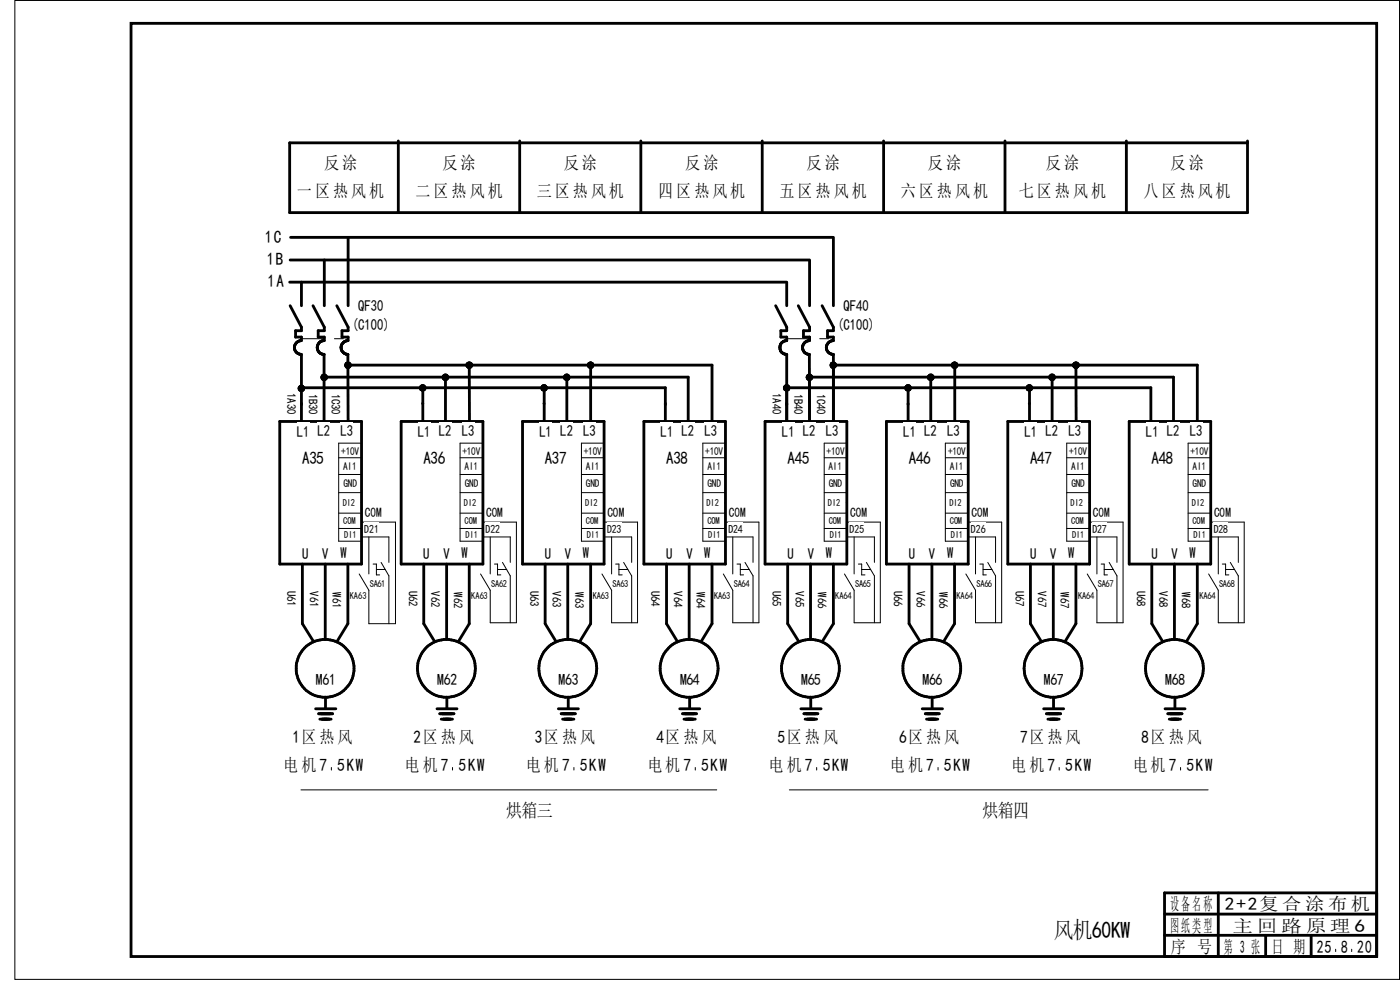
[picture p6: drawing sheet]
<svg xmlns="http://www.w3.org/2000/svg" width="297mm" height="210mm" viewBox="0 0 297 210" stroke-linecap="round" stroke-linejoin="round" font-family="sans-serif">
<g fill="none" stroke="#000" stroke-width=".6">
<path d="M84.5 29.9v15.2M110.2 29.9v15.2M136 29.9v15.2M161.7 29.9v15.2M187.4 29.9v15.2M213.2 29.9v15.2M239 29.9v15.2M264.6 29.9v15.2h-203.2v-14.8h203.2M61.4 59.8h105.4M61.5 55.1h110.1M61.7 50.4h114.9M63.9 59.8v5"/>
<path d="M68.8 55.1v9.7M73.9 50.4v14.4M166.9 59.8v5M171.7 55.1v9.7M176.8 50.4v14.4M61.5 64.8l2.4 4.6v.7h-1.2v1.4h1.2v.7M62.9 74.8l1 .4zM63.9 72.2a1.46 1.46 0 0 0-1.3 1 1.46 1.46 0 0 0 .3 1.6M63.9 75.1v14.3M66.4 64.8l2.4 4.6v.7h-1.3v1.4h1.3v.7M67.7 74.8l1 .4-.4-.1zM68.7 72.2a1.49 1.49 0 0 0-1.3 1 1.49 1.49 0 0 0 .3 1.6"/>
<path d="M68.7 75.1v14.3M68.8 80h77.2v9.4M71.5 64.8l2.4 4.6v.7h-1.4v1.4h1.4l-.1 .7a1.46 1.46 0 0 0-1.3 1 1.46 1.46 0 0 0 .3 1.6M72.8 74.8l1 .4zM73.8 75.1l.1 14.5M73.9 77.4h77.2v12.2M94.5 80v9.4M99.5 77.4l.1 12.2M120.3 80v9.4M125.3 77.4v12.2M164.5 64.8l2.4 4.6v.7h-1.2v1.4h1.2v.7a1.46 1.46 0 0 0-1.4 .9 1.46 1.46 0 0 0 .3 1.7M165.8 74.8l1 .4"/>
<path d="M165.8 74.8l.7 .3 .4 .1M166.9 75.1v14.3M169.3 64.8l2.4 4.6v.7h-1.3v1.4h1.3v.7M170.4 74.5a1.62 1.62 0 0 0 1.3 .7 1.51 1.51 0 0 1-1.3-.7zM171.2 80h77.7v9.4M171.7 72.2a1.48 1.48 0 0 0-1.3 2.3M171.7 75.1v14.3v-9.4M174.4 64.8l2.4 4.6v.7h-1.2v1.4h1.2v.7l-.4 .1M175.7 74.8l1 .4M175.7 74.8l.7 .3 .4 .1M176.3 77.4h77.7v12.2M176.4 72.3a1.45 1.45 0 0 0-.7 2.5"/>
<path d="M176.7 72.2l-.3 .1M176.8 75.1v14.5M197.5 80v9.4M202.5 77.4v12.2M223.2 80v9.4M228.3 77.4v12.2M59.4 89.4h17.3v30.2h-17.3zM63.9 82.3h77.2v7.1M85.1 89.4h17.3v30.2h-17.3zM89.6 85.6h.1M89.7 82.3v7.1M110.8 89.4h17.4v30.2h-17.4z"/>
<path d="M115.4 85.6h.1M115.5 82.3v7.1M136.6 89.4h17.3v30.2h-17.3zM162.3 89.4h17.3v30.2h-17.3zM166.9 82.3h77.2v7.1M188 89.4h17.4v30.2h-17.4zM192.7 82.3v7.1M213.8 89.4h17.4v30.2h-17.4zM218.4 85.6h.1M218.4 82.3v7.1M239.6 89.4h17.2v30.2h-17.2zM64.2 119.6v12.7l2.4 3.8"/>
<path d="M69 119.6v16M73.8 119.6v12.7l-2.3 3.8M89.9 119.6v12.7l2.3 3.8M94.7 119.6v16M99.5 119.6v12.7l-2.3 3.8M115.6 119.6v12.7l2.4 3.8M120.4 119.6v16M125.3 119.6v12.7l-2.4 3.8M141.4 119.6v12.7l2.4 3.8M146.2 119.6v16M151.1 119.6v12.7l-2.4 3.8M167.1 119.6v12.7l2.4 3.8"/>
<path d="M171.9 119.6v16M176.8 119.6v12.7l-2.4 3.8M192.8 119.6v12.7l2.4 3.8M197.7 119.6v16M202.5 119.6v12.7l-2.4 3.8M218.6 119.6v12.7l2.4 3.8M223.5 119.6v16M228.3 119.6v12.7l-2.4 3.8M244.4 119.6v12.7l2.3 3.8M249.2 119.6v16M254 119.6v12.7l-2.3 3.8M67 150.3h4.2"/>
<path d="M67.6 151.4h3M67.8 152.6h2.4M69.1 147.9v2.3M92.7 150.3h4.3M93.3 151.4h3M93.6 152.6h2.4M94.8 147.9v2.3M118.5 150.3h4.2M119 151.4h3M119.4 152.6h2.4M120.5 147.9v2.3M144.2 150.3h4.2"/>
<path d="M144.8 151.4h3M145.1 152.6h2.4M146.3 147.9v2.3M169.9 150.3h4.3M170.6 151.4h2.9M170.8 152.6h2.4M172 147.9v2.3M195.6 150.3h4.4M196.3 151.4h2.9M196.6 152.6h2.4M197.7 147.9v2.3M221.4 150.3h4.2"/>
<path d="M222 151.4h3M222.3 152.6h2.4M223.5 147.9v2.3M247.1 150.3h4.3M247.8 151.4h3M248 152.6h2.4M249.3 147.9v2.3"/>
<circle cx="73.8" cy="77.5" r=".51"/>
<circle cx="99.6" cy="77.5" r=".5"/>
<circle cx="125.3" cy="77.5" r=".49"/>
<circle cx="176.8" cy="77.5" r=".5"/>
<circle cx="202.5" cy="77.5" r=".51"/>
<circle cx="228.3" cy="77.5" r=".51"/>
<circle cx="63.9" cy="82.4" r=".49"/>
<circle cx="68.8" cy="80" r=".5"/>
<circle cx="89.7" cy="82.3" r=".48"/>
<circle cx="94.5" cy="80" r=".49"/>
<circle cx="115.4" cy="82.3" r=".51"/>
<circle cx="120.2" cy="80" r=".5"/>
<circle cx="166.9" cy="82.3" r=".5"/>
<circle cx="171.7" cy="80" r=".5"/>
<circle cx="192.6" cy="82.3" r=".49"/>
<circle cx="197.5" cy="80" r=".51"/>
<circle cx="218.4" cy="82.3" r=".51"/>
<circle cx="223.2" cy="80" r=".49"/>
<circle cx="69" cy="141.8" r="6.1"/>
<circle cx="94.7" cy="141.8" r="6.1"/>
<circle cx="120.4" cy="141.8" r="6.1"/>
<circle cx="146.2" cy="141.8" r="6.1"/>
<circle cx="171.9" cy="141.8" r="6.1"/>
<circle cx="197.7" cy="141.8" r="6.1"/>
<circle cx="223.4" cy="141.8" r="6.1"/>
<circle cx="249.1" cy="141.8" r="6.1"/>
</g>
<g fill="none" stroke="#000" stroke-width=".21">
<path d="M63.9 71.9h5.1M71 71.9h1.9M166.9 71.9h5M173.9 71.9h1.9M71.9 97.1h4.7M76.7 94h-4.8v20.8h4.7M97.6 97.1h4.7M102.4 94h-4.8v20.8h4.7M123.3 97.1h4.8M128.2 94h-4.9v20.8h4.8M149.1 97.1h4.7M153.9 94h-4.8v20.8h4.7"/>
<path d="M174.8 97.1h4.7M179.6 94h-4.8v20.8h4.7M200.5 97.1h4.8M205.4 94h-4.9v20.8h4.8M226.3 97.1h4.8M231.2 94h-4.9v20.8h4.8M252 97.1h4.8M256.8 94h-4.8v20.8h4.8M71.9 108.8h4.8M71.9 112.1h4.7M71.9 100.6h4.8M71.9 104.5h4.8"/>
<path d="M76.6 106.6h.1M76.7 110.7h7.2v21.6h-5.6v-7.1l-2.1-3.4M76.7 113.9h5.8v5.4M78.3 113.9v7.9M79.1 119.6h.8v2.3h.6M80.9 119.3l1.6 2.9v10.1M97.6 108.8h4.8M97.6 112.1h4.7M97.6 100.6h4.8M97.6 104.5h4.8M102.3 106.6h.1M102.4 113.9h5.8v5.4"/>
<path d="M102.4 110.7h7.2v21.4h-5.6v-6.9l-2.1-3.4M104 113.9v7.9M104.9 119.6h.7v2.3h.7M106.6 119.3l1.6 2.9v9.9M123.3 108.8h4.9M123.3 112.1h4.8M123.3 100.6h4.9M123.3 104.5h4.9M128.1 106.6h.1M128.2 113.9h5.8v5.4M128.2 110.7h7v21.4h-5.5v-6.9l-2-3.4M129.7 113.9v7.9"/>
<path d="M130.6 119.6h.7v2.3h.7M132.3 119.3l1.7 2.9v9.9M149.1 108.8h4.8M149.1 112.1h4.7M149.1 100.6h4.8M149.1 104.5h4.8M153.8 106.6h.1M153.9 113.9h5.9v5.4M153.9 110.7h7.1v21.4h-5.5v-6.9l-2-3.4M155.5 113.9v7.9M156.4 119.6h.7v2.3h.6M158 119.3l1.8 2.9v9.9"/>
<path d="M174.8 108.8h4.8M174.8 112.1h4.7M174.8 100.6h4.8M174.8 104.5h4.8M179.5 106.6h.1M179.6 113.9h5.9v5.4M179.6 110.7h7.2v21.4h-5.6v-6.9l-2.1-3.4M181.2 113.9v7.9M182.1 119.6h.7v2.3h.7M183.8 119.3l1.7 2.9v9.9M200.5 108.8h4.9M200.5 112.1h4.8"/>
<path d="M200.5 100.6h4.9M200.5 104.5h4.9M205.3 106.6h.1M205.4 113.9h5.8v5.4M205.4 110.7h7.1v21.4h-5.6v-6.9l-2-3.4M206.9 113.9v7.9M207.9 119.6h.6v2.3h.8M209.5 119.3l1.7 2.9v9.9M226.3 108.8h4.9M226.3 112.1h4.8M226.3 100.6h4.9M226.3 104.5h4.9"/>
<path d="M231.1 106.6h.1M231.2 113.9h5.8v5.4M231.2 110.7h7v21.4h-5.5v-6.9l-2-3.4M232.7 113.9v7.9M233.6 119.6h.6v2.3h.7M235.3 119.3l1.7 2.9v9.9M252 108.8h4.8M252 112.1h4.8M252 100.6h4.8M252 104.5h4.8M256.8 106.6h.1M256.8 113.9h5.9v5.4"/>
<path d="M256.8 110.7h7.2v21.4h-5.5v-6.9l-2.1-3.4M258.5 113.9v7.9M259.3 119.6h.7v2.3h.7M261 119.3l1.7 2.9v9.9M79.9 120.8h1.9M105.6 120.8h1.9M131.3 120.8h1.9M157.1 120.8h1.9M182.8 120.8h1.9M208.5 120.8h1.9M234.2 120.8h2M260 120.8h1.9"/>
<path d="M63.8 167.6h88.3M167.4 167.6h88.9"/>
</g>
<g fill="#000">
<circle cx="63.9" cy="85.6" r=".3"/>
<circle cx="141.1" cy="85.6" r=".3"/>
<circle cx="166.9" cy="85.6" r=".3"/>
<circle cx="192.7" cy="85.6" r=".3"/>
</g>
<g fill="#fff">
<path d="M63 38.5h19.2v3.6h-19.2z" fill-rule="evenodd"/>
<path d="M88.1 38.5h19.2v3.6h-19.2z" fill-rule="evenodd"/>
<path d="M113.8 38.5h19.3v3.6h-19.3z" fill-rule="evenodd"/>
<path d="M139.6 38.5h19.2v3.6h-19.2z" fill-rule="evenodd"/>
<path d="M165.3 38.5h19.3v3.6h-19.3z" fill-rule="evenodd"/>
<path d="M191.1 38.5h19.2v3.6h-19.2z" fill-rule="evenodd"/>
<path d="M216.1 38.5h19.2v3.6h-19.2z" fill-rule="evenodd"/>
<path d="M242.5 38.5h19.3v3.6h-19.3z" fill-rule="evenodd"/>
<path d="M72.8 101.2h2.9v2.3h-2.9z" fill-rule="evenodd"/>
<path d="M72.2 89.6h2.7v3.2h-2.7z" fill-rule="evenodd"/>
<path d="M77.4 107.2h3.6v2.8h-3.6z" fill-rule="evenodd"/>
<path d="M65.5 125.4h2.5v3.4h-2.5z" fill-rule="evenodd"/>
<path d="M67 142.3h4.2v3.3h-4.2z" fill-rule="evenodd"/>
<path d="M68.3 115.7h1.5v3.2h-1.5z" fill-rule="evenodd"/>
<path d="M64.1 115.5h1.4v3.2h-1.4z" fill-rule="evenodd"/>
<path d="M72.2 115.5h1.4v3.2h-1.4z" fill-rule="evenodd"/>
<path d="M62.9 89.7h2.8v3.2h-2.8z" fill-rule="evenodd"/>
<path d="M67.3 89.6h2.8v3.2h-2.8z" fill-rule="evenodd"/>
<path d="M72.4 94.5h3.8v2.3h-3.8z" fill-rule="evenodd"/>
<path d="M70.1 83.5h2.6v4.4h-2.6z" fill-rule="evenodd"/>
<path d="M65.2 83.5h2.6v4.4h-2.6z" fill-rule="evenodd"/>
<path d="M60.7 83.4h2.6v4.4h-2.6z" fill-rule="evenodd"/>
<path d="M60.1 160.2h17.3v3.7h-17.3z" fill-rule="evenodd"/>
</g>
<path d="M70.3 162.8v.6" fill="none" stroke="#000" stroke-width=".21"/>
<g fill="#fff">
<path d="M64.1 95.2h4.6v3.6h-4.6z" fill-rule="evenodd"/>
<path d="M56.2 48.2h3.9v3.7h-3.9z" fill-rule="evenodd"/>
<path d="M56.6 52.9h3.9v3.6h-3.9z" fill-rule="evenodd"/>
<path d="M56.7 57.6h3.9v3.7h-3.9z" fill-rule="evenodd"/>
<path d="M72.8 97.7h2.9v2.2h-2.9z" fill-rule="evenodd"/>
<path d="M72.8 109.3h2.7v2.1h-2.7z" fill-rule="evenodd"/>
<path d="M73 112.3h2.7v2.1h-2.7z" fill-rule="evenodd"/>
<path d="M72.7 105.4h2.6v2.1h-2.6z" fill-rule="evenodd"/>
<path d="M77.3 110.9h3.1v2.4h-3.1z" fill-rule="evenodd"/>
<path d="M74.2 125.1h3.6v2h-3.6z" fill-rule="evenodd"/>
<path d="M70.3 125.6h2.5v3.3h-2.5z" fill-rule="evenodd"/>
<path d="M78.4 122.6h3.4v2.1h-3.4z" fill-rule="evenodd"/>
<path d="M98.6 101.2h2.8v2.3h-2.8z" fill-rule="evenodd"/>
<path d="M97.9 89.6h2.8v3.2h-2.8z" fill-rule="evenodd"/>
<path d="M103.1 107.2h3.6v2.8h-3.6z" fill-rule="evenodd"/>
<path d="M86.4 125.3h2.6v3.3h-2.6z" fill-rule="evenodd"/>
<path d="M91.2 125.4h2.6v3.4h-2.6z" fill-rule="evenodd"/>
<path d="M92.7 142.3h4.3v3.3h-4.3z" fill-rule="evenodd"/>
<path d="M94.1 115.7h1.4v3.2h-1.4z" fill-rule="evenodd"/>
<path d="M89.8 115.5h1.4v3.2h-1.4z" fill-rule="evenodd"/>
<path d="M97.9 115.5h1.4v3.2h-1.4z" fill-rule="evenodd"/>
<path d="M88.6 89.7h2.8v3.2h-2.8z" fill-rule="evenodd"/>
<path d="M93.1 89.6h2.7v3.2h-2.7z" fill-rule="evenodd"/>
<path d="M98.1 94.5h3.8v2.3h-3.8z" fill-rule="evenodd"/>
<path d="M85.8 160.2h17.3v3.7h-17.3z" fill-rule="evenodd"/>
</g>
<path d="M96 162.8v.6" fill="none" stroke="#000" stroke-width=".21"/>
<g fill="#fff">
<path d="M89.8 95.2h4.7v3.6h-4.7z" fill-rule="evenodd"/>
<path d="M98.5 97.7h2.9v2.2h-2.9z" fill-rule="evenodd"/>
<path d="M98.5 109.3h2.7v2.1h-2.7z" fill-rule="evenodd"/>
<path d="M98.7 112.3h2.7v2.1h-2.7z" fill-rule="evenodd"/>
<path d="M98.4 105.4h2.7v2.1h-2.7z" fill-rule="evenodd"/>
<path d="M103 110.9h3.1v2.4h-3.1z" fill-rule="evenodd"/>
<path d="M100 125.1h3.5v2h-3.5z" fill-rule="evenodd"/>
<path d="M96 125.6h2.6v3.3h-2.6z" fill-rule="evenodd"/>
<path d="M104.2 122.6h3.3v2.1h-3.3z" fill-rule="evenodd"/>
<path d="M124.3 101.2h2.9v2.3h-2.9z" fill-rule="evenodd"/>
<path d="M123.7 89.6h2.7v3.2h-2.7z" fill-rule="evenodd"/>
<path d="M128.8 107.2h3.7v2.8h-3.7z" fill-rule="evenodd"/>
<path d="M112.2 125.3h2.6v3.3h-2.6z" fill-rule="evenodd"/>
<path d="M116.9 125.4h2.6v3.4h-2.6z" fill-rule="evenodd"/>
<path d="M118.5 142.3h4.2v3.3h-4.2z" fill-rule="evenodd"/>
<path d="M119.8 115.7h1.4v3.2h-1.4z" fill-rule="evenodd"/>
<path d="M115.5 115.5h1.4v3.2h-1.4z" fill-rule="evenodd"/>
<path d="M123.6 115.5h1.4v3.2h-1.4z" fill-rule="evenodd"/>
<path d="M114.4 89.7h2.7v3.2h-2.7z" fill-rule="evenodd"/>
<path d="M118.8 89.6h2.8v3.2h-2.8z" fill-rule="evenodd"/>
<path d="M123.8 94.5h3.9v2.3h-3.9z" fill-rule="evenodd"/>
<path d="M111.6 160.2h17.3v3.7h-17.3z" fill-rule="evenodd"/>
</g>
<path d="M121.8 162.8v.6" fill="none" stroke="#000" stroke-width=".21"/>
<g fill="#fff">
<path d="M115.6 95.2h4.6v3.6h-4.6z" fill-rule="evenodd"/>
<path d="M124.3 97.7h2.9v2.2h-2.9z" fill-rule="evenodd"/>
<path d="M124.3 109.3h2.6v2.1h-2.6z" fill-rule="evenodd"/>
<path d="M124.5 112.3h2.6v2.1h-2.6z" fill-rule="evenodd"/>
<path d="M124.1 105.4h2.7v2.1h-2.7z" fill-rule="evenodd"/>
<path d="M128.8 110.9h3v2.4h-3z" fill-rule="evenodd"/>
<path d="M125.7 125.1h3.5v2h-3.5z" fill-rule="evenodd"/>
<path d="M121.7 125.6h2.6v3.3h-2.6z" fill-rule="evenodd"/>
<path d="M129.9 122.6h3.3v2.1h-3.3z" fill-rule="evenodd"/>
<path d="M150 101.2h2.9v2.3h-2.9z" fill-rule="evenodd"/>
<path d="M149.4 89.6h2.8v3.2h-2.8z" fill-rule="evenodd"/>
<path d="M154.6 107.2h3.6v2.8h-3.6z" fill-rule="evenodd"/>
<path d="M137.9 125.3h2.6v3.3h-2.6z" fill-rule="evenodd"/>
<path d="M142.7 125.4h2.6v3.4h-2.6z" fill-rule="evenodd"/>
<path d="M144.2 142.3h4.2v3.3h-4.2z" fill-rule="evenodd"/>
<path d="M145.6 115.7h1.4v3.2h-1.4z" fill-rule="evenodd"/>
<path d="M141.3 115.5h1.4v3.2h-1.4z" fill-rule="evenodd"/>
<path d="M149.4 115.5h1.4v3.2h-1.4z" fill-rule="evenodd"/>
<path d="M140.1 89.7h2.8v3.2h-2.8z" fill-rule="evenodd"/>
<path d="M144.5 89.6h2.8v3.2h-2.8z" fill-rule="evenodd"/>
<path d="M149.6 94.5h3.8v2.3h-3.8z" fill-rule="evenodd"/>
<path d="M137.3 160.2h17.3v3.7h-17.3z" fill-rule="evenodd"/>
</g>
<path d="M147.5 162.8v.6" fill="none" stroke="#000" stroke-width=".21"/>
<g fill="#fff">
<path d="M141.3 95.2h4.6v3.6h-4.6z" fill-rule="evenodd"/>
<path d="M150 97.7h2.9v2.2h-2.9z" fill-rule="evenodd"/>
<path d="M150 109.3h2.7v2.1h-2.7z" fill-rule="evenodd"/>
<path d="M150.2 112.3h2.7v2.1h-2.7z" fill-rule="evenodd"/>
<path d="M149.9 105.4h2.6v2.1h-2.6z" fill-rule="evenodd"/>
<path d="M154.5 110.9h3.1v2.4h-3.1z" fill-rule="evenodd"/>
<path d="M151.5 125.1h3.5v2h-3.5z" fill-rule="evenodd"/>
<path d="M147.5 125.6h2.6v3.3h-2.6z" fill-rule="evenodd"/>
<path d="M155.7 122.6h3.3v2.1h-3.3z" fill-rule="evenodd"/>
<path d="M175.8 101.2h2.9v2.3h-2.9z" fill-rule="evenodd"/>
<path d="M175.1 89.6h2.8v3.2h-2.8z" fill-rule="evenodd"/>
<path d="M180.3 107.2h3.7v2.8h-3.7z" fill-rule="evenodd"/>
<path d="M163.7 125.3h2.5v3.3h-2.5z" fill-rule="evenodd"/>
<path d="M168.4 125.4h2.6v3.4h-2.6z" fill-rule="evenodd"/>
<path d="M169.9 142.3h4.3v3.3h-4.3z" fill-rule="evenodd"/>
<path d="M171.3 115.7h1.4v3.2h-1.4z" fill-rule="evenodd"/>
<path d="M167 115.5h1.4v3.2h-1.4z" fill-rule="evenodd"/>
<path d="M175.1 115.5h1.4v3.2h-1.4z" fill-rule="evenodd"/>
<path d="M165.9 89.7h2.7v3.2h-2.7z" fill-rule="evenodd"/>
<path d="M170.3 89.6h2.7v3.2h-2.7z" fill-rule="evenodd"/>
<path d="M175.3 94.5h3.9v2.3h-3.9z" fill-rule="evenodd"/>
<path d="M163 160.2h17.4v3.7h-17.4z" fill-rule="evenodd"/>
</g>
<path d="M173.2 162.8v.6" fill="none" stroke="#000" stroke-width=".21"/>
<g fill="#fff">
<path d="M167 95.2h4.7v3.6h-4.7z" fill-rule="evenodd"/>
<path d="M175.7 97.7h2.9v2.2h-2.9z" fill-rule="evenodd"/>
<path d="M175.8 109.3h2.6v2.1h-2.6z" fill-rule="evenodd"/>
<path d="M176 112.3h2.6v2.1h-2.6z" fill-rule="evenodd"/>
<path d="M175.6 105.4h2.7v2.1h-2.7z" fill-rule="evenodd"/>
<path d="M180.2 110.9h3.1v2.4h-3.1z" fill-rule="evenodd"/>
<path d="M177.2 125.1h3.5v2h-3.5z" fill-rule="evenodd"/>
<path d="M173.2 125.6h2.6v3.3h-2.6z" fill-rule="evenodd"/>
<path d="M181.4 122.6h3.3v2.1h-3.3z" fill-rule="evenodd"/>
<path d="M201.5 101.2h2.9v2.3h-2.9z" fill-rule="evenodd"/>
<path d="M200.9 89.6h2.7v3.2h-2.7z" fill-rule="evenodd"/>
<path d="M206.1 107.2h3.6v2.8h-3.6z" fill-rule="evenodd"/>
<path d="M189.4 125.3h2.6v3.3h-2.6z" fill-rule="evenodd"/>
<path d="M194.2 125.4h2.5v3.4h-2.5z" fill-rule="evenodd"/>
<path d="M195.7 142.3h4.2v3.3h-4.2z" fill-rule="evenodd"/>
<path d="M197.1 115.7h1.4v3.2h-1.4z" fill-rule="evenodd"/>
<path d="M192.8 115.5h1.4v3.2h-1.4z" fill-rule="evenodd"/>
<path d="M200.9 115.5h1.4v3.2h-1.4z" fill-rule="evenodd"/>
<path d="M191.6 89.7h2.8v3.2h-2.8z" fill-rule="evenodd"/>
<path d="M196 89.6h2.8v3.2h-2.8z" fill-rule="evenodd"/>
<path d="M201.1 94.5h3.8v2.3h-3.8z" fill-rule="evenodd"/>
<path d="M218.5 95.2h4.7v3.6h-4.7z" fill-rule="evenodd"/>
<path d="M201.5 97.7h2.9v2.2h-2.9z" fill-rule="evenodd"/>
<path d="M201.5 109.3h2.7v2.1h-2.7z" fill-rule="evenodd"/>
<path d="M201.7 112.3h2.7v2.1h-2.7z" fill-rule="evenodd"/>
<path d="M201.4 105.4h2.6v2.1h-2.6z" fill-rule="evenodd"/>
<path d="M206 110.9h3.1v2.4h-3.1z" fill-rule="evenodd"/>
<path d="M202.9 125.1h3.6v2h-3.6z" fill-rule="evenodd"/>
<path d="M199 125.6h2.5v3.3h-2.5z" fill-rule="evenodd"/>
<path d="M207.1 122.6h3.4v2.1h-3.4z" fill-rule="evenodd"/>
<path d="M227.3 101.2h2.8v2.3h-2.8z" fill-rule="evenodd"/>
<path d="M226.6 89.6h2.8v3.2h-2.8z" fill-rule="evenodd"/>
<path d="M231.8 107.2h3.6v2.8h-3.6z" fill-rule="evenodd"/>
<path d="M215.1 125.3h2.6v3.3h-2.6z" fill-rule="evenodd"/>
<path d="M219.9 125.4h2.6v3.4h-2.6z" fill-rule="evenodd"/>
<path d="M221.4 142.3h4.3v3.3h-4.3z" fill-rule="evenodd"/>
<path d="M222.8 115.7h1.4v3.2h-1.4z" fill-rule="evenodd"/>
<path d="M218.5 115.5h1.4v3.2h-1.4z" fill-rule="evenodd"/>
<path d="M226.6 115.5h1.4v3.2h-1.4z" fill-rule="evenodd"/>
<path d="M217.3 89.7h2.8v3.2h-2.8z" fill-rule="evenodd"/>
<path d="M221.8 89.6h2.7v3.2h-2.7z" fill-rule="evenodd"/>
<path d="M226.8 94.5h3.8v2.3h-3.8z" fill-rule="evenodd"/>
<path d="M214.5 160.2h17.3v3.7h-17.3z" fill-rule="evenodd"/>
</g>
<path d="M224.7 162.8v.6" fill="none" stroke="#000" stroke-width=".21"/>
<g fill="#fff">
<path d="M244.3 95.2h4.6v3.6h-4.6z" fill-rule="evenodd"/>
<path d="M227.2 97.7h2.9v2.2h-2.9z" fill-rule="evenodd"/>
<path d="M227.2 109.3h2.7v2.1h-2.7z" fill-rule="evenodd"/>
<path d="M227.4 112.3h2.7v2.1h-2.7z" fill-rule="evenodd"/>
<path d="M227.1 105.4h2.7v2.1h-2.7z" fill-rule="evenodd"/>
<path d="M231.7 110.9h3.1v2.4h-3.1z" fill-rule="evenodd"/>
<path d="M228.7 125.1h3.5v2h-3.5z" fill-rule="evenodd"/>
<path d="M224.7 125.6h2.6v3.3h-2.6z" fill-rule="evenodd"/>
<path d="M232.9 122.6h3.3v2.1h-3.3z" fill-rule="evenodd"/>
<path d="M253 101.2h2.9v2.3h-2.9z" fill-rule="evenodd"/>
<path d="M252.4 89.6h2.7v3.2h-2.7z" fill-rule="evenodd"/>
<path d="M257.5 107.2h3.7v2.8h-3.7z" fill-rule="evenodd"/>
<path d="M240.9 125.3h2.6v3.3h-2.6z" fill-rule="evenodd"/>
<path d="M245.6 125.4h2.6v3.4h-2.6z" fill-rule="evenodd"/>
<path d="M247.2 142.3h4.2v3.3h-4.2z" fill-rule="evenodd"/>
<path d="M248.5 115.7h1.4v3.2h-1.4z" fill-rule="evenodd"/>
<path d="M244.2 115.5h1.4v3.2h-1.4z" fill-rule="evenodd"/>
<path d="M252.3 115.5h1.4v3.2h-1.4z" fill-rule="evenodd"/>
<path d="M243.1 89.7h2.7v3.2h-2.7z" fill-rule="evenodd"/>
<path d="M247.5 89.6h2.8v3.2h-2.8z" fill-rule="evenodd"/>
<path d="M252.6 94.5h3.8v2.3h-3.8z" fill-rule="evenodd"/>
<path d="M240.3 160.2h17.3v3.7h-17.3z" fill-rule="evenodd"/>
</g>
<path d="M250.4 162.8v.6" fill="none" stroke="#000" stroke-width=".21"/>
<g fill="#fff">
<path d="M253 97.7h2.9v2.2h-2.9z" fill-rule="evenodd"/>
<path d="M253 109.3h2.6v2.1h-2.6z" fill-rule="evenodd"/>
<path d="M253.2 112.3h2.6v2.1h-2.6z" fill-rule="evenodd"/>
<path d="M252.8 105.4h2.7v2.1h-2.7z" fill-rule="evenodd"/>
<path d="M257.5 110.9h3v2.4h-3z" fill-rule="evenodd"/>
<path d="M254.4 125.1h3.5v2h-3.5z" fill-rule="evenodd"/>
<path d="M250.4 125.6h2.6v3.3h-2.6z" fill-rule="evenodd"/>
<path d="M258.6 122.6h3.3v2.1h-3.3z" fill-rule="evenodd"/>
<path d="M192.8 95.2h4.6v3.6h-4.6z" fill-rule="evenodd"/>
<path d="M74.6 67.2h8.2v3.2h-8.2z" fill-rule="evenodd"/>
<path d="M188.8 160.2h17.3v3.7h-17.3z" fill-rule="evenodd"/>
</g>
<path d="M199 162.8v.6" fill="none" stroke="#000" stroke-width=".21"/>
<g fill="#fff">
<path d="M177.6 67.2h8.1v3.2h-8.1z" fill-rule="evenodd"/>
<path d="M173.1 83.5h2.5v4.4h-2.5z" fill-rule="evenodd"/>
<path d="M168.2 83.5h2.6v4.4h-2.6z" fill-rule="evenodd"/>
<path d="M163.7 83.4h2.5v4.4h-2.5z" fill-rule="evenodd"/>
<path d="M60.7 125.3h2.6v3.3h-2.6z" fill-rule="evenodd"/>
<path d="M107.4 169.9h9.7v3.8h-9.7z" fill-rule="evenodd"/>
<path d="M208.4 169.9h9.8v3.8h-9.8z" fill-rule="evenodd"/>
<path d="M223.5 194.6h16.3v4.8h-16.3z" fill-rule="evenodd"/>
<path d="M259.8 189.8h31.7v3.6h-31.7z" fill-rule="evenodd"/>
<path d="M279.4 198.8h12v3.6h-12z" fill-rule="evenodd"/>
</g>
<path d="M283.4 201.4v.5M286.8 201.4v.5" fill="none" stroke="#000" stroke-width=".21"/>
<g fill="#fff">
<path d="M248.2 189.8h9.5v3.6h-9.5z" fill-rule="evenodd"/>
<path d="M248.2 194.3h9.5v3.6h-9.5z" fill-rule="evenodd"/>
<path d="M261.4 194.3h28.6v3.6h-28.6z" fill-rule="evenodd"/>
<path d="M63 38.5h19.2v3.6h-19.2z" fill-rule="evenodd"/>
<path d="M88.1 38.5h19.2v3.6h-19.2z" fill-rule="evenodd"/>
<path d="M113.8 38.5h19.3v3.6h-19.3z" fill-rule="evenodd"/>
<path d="M139.6 38.5h19.2v3.6h-19.2z" fill-rule="evenodd"/>
<path d="M165.3 38.5h19.3v3.6h-19.3z" fill-rule="evenodd"/>
<path d="M191.1 38.5h19.2v3.6h-19.2z" fill-rule="evenodd"/>
<path d="M216.1 38.5h19.2v3.6h-19.2z" fill-rule="evenodd"/>
<path d="M242.5 38.5h19.3v3.6h-19.3z" fill-rule="evenodd"/>
<path d="M72.8 101.2h2.9v2.3h-2.9z" fill-rule="evenodd"/>
<path d="M72.2 89.6h2.7v3.2h-2.7z" fill-rule="evenodd"/>
<path d="M77.4 107.2h3.6v2.8h-3.6z" fill-rule="evenodd"/>
<path d="M65.5 125.4h2.5v3.4h-2.5z" fill-rule="evenodd"/>
<path d="M67 142.3h4.2v3.3h-4.2z" fill-rule="evenodd"/>
<path d="M68.3 115.7h1.5v3.2h-1.5z" fill-rule="evenodd"/>
<path d="M64.1 115.5h1.4v3.2h-1.4z" fill-rule="evenodd"/>
<path d="M72.2 115.5h1.4v3.2h-1.4z" fill-rule="evenodd"/>
<path d="M62.9 89.7h2.8v3.2h-2.8z" fill-rule="evenodd"/>
<path d="M67.3 89.6h2.8v3.2h-2.8z" fill-rule="evenodd"/>
<path d="M72.4 94.5h3.8v2.3h-3.8z" fill-rule="evenodd"/>
<path d="M70.1 83.5h2.6v4.4h-2.6z" fill-rule="evenodd"/>
<path d="M65.2 83.5h2.6v4.4h-2.6z" fill-rule="evenodd"/>
<path d="M60.7 83.4h2.6v4.4h-2.6z" fill-rule="evenodd"/>
<path d="M60.1 160.2h17.3v3.7h-17.3z" fill-rule="evenodd"/>
</g>
<path d="M70.3 162.8v.6" fill="none" stroke="#000" stroke-width=".21"/>
<g fill="#fff">
<path d="M64.1 95.2h4.6v3.6h-4.6z" fill-rule="evenodd"/>
<path d="M56.2 48.2h3.9v3.7h-3.9z" fill-rule="evenodd"/>
<path d="M56.6 52.9h3.9v3.6h-3.9z" fill-rule="evenodd"/>
<path d="M56.7 57.6h3.9v3.7h-3.9z" fill-rule="evenodd"/>
<path d="M72.8 97.7h2.9v2.2h-2.9z" fill-rule="evenodd"/>
<path d="M72.8 109.3h2.7v2.1h-2.7z" fill-rule="evenodd"/>
<path d="M73 112.3h2.7v2.1h-2.7z" fill-rule="evenodd"/>
<path d="M72.7 105.4h2.6v2.1h-2.6z" fill-rule="evenodd"/>
<path d="M77.3 110.9h3.1v2.4h-3.1z" fill-rule="evenodd"/>
<path d="M74.2 125.1h3.6v2h-3.6z" fill-rule="evenodd"/>
<path d="M70.3 125.6h2.5v3.3h-2.5z" fill-rule="evenodd"/>
<path d="M78.4 122.6h3.4v2.1h-3.4z" fill-rule="evenodd"/>
<path d="M98.6 101.2h2.8v2.3h-2.8z" fill-rule="evenodd"/>
<path d="M97.9 89.6h2.8v3.2h-2.8z" fill-rule="evenodd"/>
<path d="M103.1 107.2h3.6v2.8h-3.6z" fill-rule="evenodd"/>
<path d="M86.4 125.3h2.6v3.3h-2.6z" fill-rule="evenodd"/>
<path d="M91.2 125.4h2.6v3.4h-2.6z" fill-rule="evenodd"/>
<path d="M92.7 142.3h4.3v3.3h-4.3z" fill-rule="evenodd"/>
<path d="M94.1 115.7h1.4v3.2h-1.4z" fill-rule="evenodd"/>
<path d="M89.8 115.5h1.4v3.2h-1.4z" fill-rule="evenodd"/>
<path d="M97.9 115.5h1.4v3.2h-1.4z" fill-rule="evenodd"/>
<path d="M88.6 89.7h2.8v3.2h-2.8z" fill-rule="evenodd"/>
<path d="M93.1 89.6h2.7v3.2h-2.7z" fill-rule="evenodd"/>
<path d="M98.1 94.5h3.8v2.3h-3.8z" fill-rule="evenodd"/>
<path d="M85.8 160.2h17.3v3.7h-17.3z" fill-rule="evenodd"/>
</g>
<path d="M96 162.8v.6" fill="none" stroke="#000" stroke-width=".21"/>
<g fill="#fff">
<path d="M89.8 95.2h4.7v3.6h-4.7z" fill-rule="evenodd"/>
<path d="M98.5 97.7h2.9v2.2h-2.9z" fill-rule="evenodd"/>
<path d="M98.5 109.3h2.7v2.1h-2.7z" fill-rule="evenodd"/>
<path d="M98.7 112.3h2.7v2.1h-2.7z" fill-rule="evenodd"/>
<path d="M98.4 105.4h2.7v2.1h-2.7z" fill-rule="evenodd"/>
<path d="M103 110.9h3.1v2.4h-3.1z" fill-rule="evenodd"/>
<path d="M100 125.1h3.5v2h-3.5z" fill-rule="evenodd"/>
<path d="M96 125.6h2.6v3.3h-2.6z" fill-rule="evenodd"/>
<path d="M104.2 122.6h3.3v2.1h-3.3z" fill-rule="evenodd"/>
<path d="M124.3 101.2h2.9v2.3h-2.9z" fill-rule="evenodd"/>
<path d="M123.7 89.6h2.7v3.2h-2.7z" fill-rule="evenodd"/>
<path d="M128.8 107.2h3.7v2.8h-3.7z" fill-rule="evenodd"/>
<path d="M112.2 125.3h2.6v3.3h-2.6z" fill-rule="evenodd"/>
<path d="M116.9 125.4h2.6v3.4h-2.6z" fill-rule="evenodd"/>
<path d="M118.5 142.3h4.2v3.3h-4.2z" fill-rule="evenodd"/>
<path d="M119.8 115.7h1.4v3.2h-1.4z" fill-rule="evenodd"/>
<path d="M115.5 115.5h1.4v3.2h-1.4z" fill-rule="evenodd"/>
<path d="M123.6 115.5h1.4v3.2h-1.4z" fill-rule="evenodd"/>
<path d="M114.4 89.7h2.7v3.2h-2.7z" fill-rule="evenodd"/>
<path d="M118.8 89.6h2.8v3.2h-2.8z" fill-rule="evenodd"/>
<path d="M123.8 94.5h3.9v2.3h-3.9z" fill-rule="evenodd"/>
<path d="M111.6 160.2h17.3v3.7h-17.3z" fill-rule="evenodd"/>
</g>
<path d="M121.8 162.8v.6" fill="none" stroke="#000" stroke-width=".21"/>
<g fill="#fff">
<path d="M115.6 95.2h4.6v3.6h-4.6z" fill-rule="evenodd"/>
<path d="M124.3 97.7h2.9v2.2h-2.9z" fill-rule="evenodd"/>
<path d="M124.3 109.3h2.6v2.1h-2.6z" fill-rule="evenodd"/>
<path d="M124.5 112.3h2.6v2.1h-2.6z" fill-rule="evenodd"/>
<path d="M124.1 105.4h2.7v2.1h-2.7z" fill-rule="evenodd"/>
<path d="M128.8 110.9h3v2.4h-3z" fill-rule="evenodd"/>
<path d="M125.7 125.1h3.5v2h-3.5z" fill-rule="evenodd"/>
<path d="M121.7 125.6h2.6v3.3h-2.6z" fill-rule="evenodd"/>
<path d="M129.9 122.6h3.3v2.1h-3.3z" fill-rule="evenodd"/>
<path d="M150 101.2h2.9v2.3h-2.9z" fill-rule="evenodd"/>
<path d="M149.4 89.6h2.8v3.2h-2.8z" fill-rule="evenodd"/>
<path d="M154.6 107.2h3.6v2.8h-3.6z" fill-rule="evenodd"/>
<path d="M137.9 125.3h2.6v3.3h-2.6z" fill-rule="evenodd"/>
<path d="M142.7 125.4h2.6v3.4h-2.6z" fill-rule="evenodd"/>
<path d="M144.2 142.3h4.2v3.3h-4.2z" fill-rule="evenodd"/>
<path d="M145.6 115.7h1.4v3.2h-1.4z" fill-rule="evenodd"/>
<path d="M141.3 115.5h1.4v3.2h-1.4z" fill-rule="evenodd"/>
<path d="M149.4 115.5h1.4v3.2h-1.4z" fill-rule="evenodd"/>
<path d="M140.1 89.7h2.8v3.2h-2.8z" fill-rule="evenodd"/>
<path d="M144.5 89.6h2.8v3.2h-2.8z" fill-rule="evenodd"/>
<path d="M149.6 94.5h3.8v2.3h-3.8z" fill-rule="evenodd"/>
<path d="M137.3 160.2h17.3v3.7h-17.3z" fill-rule="evenodd"/>
</g>
<path d="M147.5 162.8v.6" fill="none" stroke="#000" stroke-width=".21"/>
<g fill="#fff">
<path d="M141.3 95.2h4.6v3.6h-4.6z" fill-rule="evenodd"/>
<path d="M150 97.7h2.9v2.2h-2.9z" fill-rule="evenodd"/>
<path d="M150 109.3h2.7v2.1h-2.7z" fill-rule="evenodd"/>
<path d="M150.2 112.3h2.7v2.1h-2.7z" fill-rule="evenodd"/>
<path d="M149.9 105.4h2.6v2.1h-2.6z" fill-rule="evenodd"/>
<path d="M154.5 110.9h3.1v2.4h-3.1z" fill-rule="evenodd"/>
<path d="M151.5 125.1h3.5v2h-3.5z" fill-rule="evenodd"/>
<path d="M147.5 125.6h2.6v3.3h-2.6z" fill-rule="evenodd"/>
<path d="M155.7 122.6h3.3v2.1h-3.3z" fill-rule="evenodd"/>
<path d="M175.8 101.2h2.9v2.3h-2.9z" fill-rule="evenodd"/>
<path d="M175.1 89.6h2.8v3.2h-2.8z" fill-rule="evenodd"/>
<path d="M180.3 107.2h3.7v2.8h-3.7z" fill-rule="evenodd"/>
<path d="M163.7 125.3h2.5v3.3h-2.5z" fill-rule="evenodd"/>
<path d="M168.4 125.4h2.6v3.4h-2.6z" fill-rule="evenodd"/>
<path d="M169.9 142.3h4.3v3.3h-4.3z" fill-rule="evenodd"/>
<path d="M171.3 115.7h1.4v3.2h-1.4z" fill-rule="evenodd"/>
<path d="M167 115.5h1.4v3.2h-1.4z" fill-rule="evenodd"/>
<path d="M175.1 115.5h1.4v3.2h-1.4z" fill-rule="evenodd"/>
<path d="M165.9 89.7h2.7v3.2h-2.7z" fill-rule="evenodd"/>
<path d="M170.3 89.6h2.7v3.2h-2.7z" fill-rule="evenodd"/>
<path d="M175.3 94.5h3.9v2.3h-3.9z" fill-rule="evenodd"/>
<path d="M163 160.2h17.4v3.7h-17.4z" fill-rule="evenodd"/>
</g>
<path d="M173.2 162.8v.6" fill="none" stroke="#000" stroke-width=".21"/>
<g fill="#fff">
<path d="M167 95.2h4.7v3.6h-4.7z" fill-rule="evenodd"/>
<path d="M175.7 97.7h2.9v2.2h-2.9z" fill-rule="evenodd"/>
<path d="M175.8 109.3h2.6v2.1h-2.6z" fill-rule="evenodd"/>
<path d="M176 112.3h2.6v2.1h-2.6z" fill-rule="evenodd"/>
<path d="M175.6 105.4h2.7v2.1h-2.7z" fill-rule="evenodd"/>
<path d="M180.2 110.9h3.1v2.4h-3.1z" fill-rule="evenodd"/>
<path d="M177.2 125.1h3.5v2h-3.5z" fill-rule="evenodd"/>
<path d="M173.2 125.6h2.6v3.3h-2.6z" fill-rule="evenodd"/>
<path d="M181.4 122.6h3.3v2.1h-3.3z" fill-rule="evenodd"/>
<path d="M201.5 101.2h2.9v2.3h-2.9z" fill-rule="evenodd"/>
<path d="M200.9 89.6h2.7v3.2h-2.7z" fill-rule="evenodd"/>
<path d="M206.1 107.2h3.6v2.8h-3.6z" fill-rule="evenodd"/>
<path d="M189.4 125.3h2.6v3.3h-2.6z" fill-rule="evenodd"/>
<path d="M194.2 125.4h2.5v3.4h-2.5z" fill-rule="evenodd"/>
<path d="M195.7 142.3h4.2v3.3h-4.2z" fill-rule="evenodd"/>
<path d="M197.1 115.7h1.4v3.2h-1.4z" fill-rule="evenodd"/>
<path d="M192.8 115.5h1.4v3.2h-1.4z" fill-rule="evenodd"/>
<path d="M200.9 115.5h1.4v3.2h-1.4z" fill-rule="evenodd"/>
<path d="M191.6 89.7h2.8v3.2h-2.8z" fill-rule="evenodd"/>
<path d="M196 89.6h2.8v3.2h-2.8z" fill-rule="evenodd"/>
<path d="M201.1 94.5h3.8v2.3h-3.8z" fill-rule="evenodd"/>
<path d="M218.5 95.2h4.7v3.6h-4.7z" fill-rule="evenodd"/>
<path d="M201.5 97.7h2.9v2.2h-2.9z" fill-rule="evenodd"/>
<path d="M201.5 109.3h2.7v2.1h-2.7z" fill-rule="evenodd"/>
<path d="M201.7 112.3h2.7v2.1h-2.7z" fill-rule="evenodd"/>
<path d="M201.4 105.4h2.6v2.1h-2.6z" fill-rule="evenodd"/>
<path d="M206 110.9h3.1v2.4h-3.1z" fill-rule="evenodd"/>
<path d="M202.9 125.1h3.6v2h-3.6z" fill-rule="evenodd"/>
<path d="M199 125.6h2.5v3.3h-2.5z" fill-rule="evenodd"/>
<path d="M207.1 122.6h3.4v2.1h-3.4z" fill-rule="evenodd"/>
<path d="M227.3 101.2h2.8v2.3h-2.8z" fill-rule="evenodd"/>
<path d="M226.6 89.6h2.8v3.2h-2.8z" fill-rule="evenodd"/>
<path d="M231.8 107.2h3.6v2.8h-3.6z" fill-rule="evenodd"/>
<path d="M215.1 125.3h2.6v3.3h-2.6z" fill-rule="evenodd"/>
<path d="M219.9 125.4h2.6v3.4h-2.6z" fill-rule="evenodd"/>
<path d="M221.4 142.3h4.3v3.3h-4.3z" fill-rule="evenodd"/>
<path d="M222.8 115.7h1.4v3.2h-1.4z" fill-rule="evenodd"/>
<path d="M218.5 115.5h1.4v3.2h-1.4z" fill-rule="evenodd"/>
<path d="M226.6 115.5h1.4v3.2h-1.4z" fill-rule="evenodd"/>
<path d="M217.3 89.7h2.8v3.2h-2.8z" fill-rule="evenodd"/>
<path d="M221.8 89.6h2.7v3.2h-2.7z" fill-rule="evenodd"/>
<path d="M226.8 94.5h3.8v2.3h-3.8z" fill-rule="evenodd"/>
<path d="M214.5 160.2h17.3v3.7h-17.3z" fill-rule="evenodd"/>
</g>
<path d="M224.7 162.8v.6" fill="none" stroke="#000" stroke-width=".21"/>
<g fill="#fff">
<path d="M244.3 95.2h4.6v3.6h-4.6z" fill-rule="evenodd"/>
<path d="M227.2 97.7h2.9v2.2h-2.9z" fill-rule="evenodd"/>
<path d="M227.2 109.3h2.7v2.1h-2.7z" fill-rule="evenodd"/>
<path d="M227.4 112.3h2.7v2.1h-2.7z" fill-rule="evenodd"/>
<path d="M227.1 105.4h2.7v2.1h-2.7z" fill-rule="evenodd"/>
<path d="M231.7 110.9h3.1v2.4h-3.1z" fill-rule="evenodd"/>
<path d="M228.7 125.1h3.5v2h-3.5z" fill-rule="evenodd"/>
<path d="M224.7 125.6h2.6v3.3h-2.6z" fill-rule="evenodd"/>
<path d="M232.9 122.6h3.3v2.1h-3.3z" fill-rule="evenodd"/>
<path d="M253 101.2h2.9v2.3h-2.9z" fill-rule="evenodd"/>
<path d="M252.4 89.6h2.7v3.2h-2.7z" fill-rule="evenodd"/>
<path d="M257.5 107.2h3.7v2.8h-3.7z" fill-rule="evenodd"/>
<path d="M240.9 125.3h2.6v3.3h-2.6z" fill-rule="evenodd"/>
<path d="M245.6 125.4h2.6v3.4h-2.6z" fill-rule="evenodd"/>
<path d="M247.2 142.3h4.2v3.3h-4.2z" fill-rule="evenodd"/>
<path d="M248.5 115.7h1.4v3.2h-1.4z" fill-rule="evenodd"/>
<path d="M244.2 115.5h1.4v3.2h-1.4z" fill-rule="evenodd"/>
<path d="M252.3 115.5h1.4v3.2h-1.4z" fill-rule="evenodd"/>
<path d="M243.1 89.7h2.7v3.2h-2.7z" fill-rule="evenodd"/>
<path d="M247.5 89.6h2.8v3.2h-2.8z" fill-rule="evenodd"/>
<path d="M252.6 94.5h3.8v2.3h-3.8z" fill-rule="evenodd"/>
<path d="M240.3 160.2h17.3v3.7h-17.3z" fill-rule="evenodd"/>
</g>
<path d="M250.4 162.8v.6" fill="none" stroke="#000" stroke-width=".21"/>
<g fill="#fff">
<path d="M253 97.7h2.9v2.2h-2.9z" fill-rule="evenodd"/>
<path d="M253 109.3h2.6v2.1h-2.6z" fill-rule="evenodd"/>
<path d="M253.2 112.3h2.6v2.1h-2.6z" fill-rule="evenodd"/>
<path d="M252.8 105.4h2.7v2.1h-2.7z" fill-rule="evenodd"/>
<path d="M257.5 110.9h3v2.4h-3z" fill-rule="evenodd"/>
<path d="M254.4 125.1h3.5v2h-3.5z" fill-rule="evenodd"/>
<path d="M250.4 125.6h2.6v3.3h-2.6z" fill-rule="evenodd"/>
<path d="M258.6 122.6h3.3v2.1h-3.3z" fill-rule="evenodd"/>
<path d="M192.8 95.2h4.6v3.6h-4.6z" fill-rule="evenodd"/>
<path d="M74.6 67.2h8.2v3.2h-8.2z" fill-rule="evenodd"/>
<path d="M188.8 160.2h17.3v3.7h-17.3z" fill-rule="evenodd"/>
</g>
<path d="M199 162.8v.6" fill="none" stroke="#000" stroke-width=".21"/>
<g fill="#fff">
<path d="M177.6 67.2h8.1v3.2h-8.1z" fill-rule="evenodd"/>
<path d="M173.1 83.5h2.5v4.4h-2.5z" fill-rule="evenodd"/>
<path d="M168.2 83.5h2.6v4.4h-2.6z" fill-rule="evenodd"/>
<path d="M163.7 83.4h2.5v4.4h-2.5z" fill-rule="evenodd"/>
<path d="M60.7 125.3h2.6v3.3h-2.6z" fill-rule="evenodd"/>
<path d="M107.4 169.9h9.7v3.8h-9.7z" fill-rule="evenodd"/>
<path d="M208.4 169.9h9.8v3.8h-9.8z" fill-rule="evenodd"/>
<path d="M223.5 194.6h16.3v4.8h-16.3z" fill-rule="evenodd"/>
<path d="M259.8 189.8h31.7v3.6h-31.7z" fill-rule="evenodd"/>
<path d="M279.4 198.8h12v3.6h-12z" fill-rule="evenodd"/>
</g>
<path d="M283.4 201.4v.5M286.8 201.4v.5" fill="none" stroke="#000" stroke-width=".21"/>
<g fill="#fff">
<path d="M248.2 189.8h9.5v3.6h-9.5z" fill-rule="evenodd"/>
<path d="M248.2 194.3h9.5v3.6h-9.5z" fill-rule="evenodd"/>
<path d="M261.4 194.3h28.6v3.6h-28.6z" fill-rule="evenodd"/>
</g>
<path d="M247 189.4h45v13.5h-45zM247 193.9h45M247 198.4h45M258.5 189.4v13.5M268.5 198.4v4.5M278.2 198.4v4.5" fill="none" stroke="#000" stroke-width=".6"/>
<path d="M3.2 .1h293.7v207.6h-293.7z" fill="none" stroke="#000" stroke-width=".21"/>
<path d="M27.8 5h264.2v197.9h-264.2z" fill="none" stroke="#000" stroke-width=".6" stroke-linecap="butt"/>
<text font-size="4.9" x="223.6" y="199">风机60KW</text>
<g font-size="4">
<text x="107.4" y="173.4">烘箱三</text>
<text x="208.4" y="173.4">烘箱四</text>
</g>
<g font-size="3.8">
<text x="68.7" y="35.8">反 涂</text>
<text x="93.9" y="35.8">反涂</text>
<text x="119.6" y="35.8">反 涂</text>
<text x="145.4" y="35.8">反 涂</text>
<text x="171.1" y="35.8">反 涂</text>
<text x="196.8" y="35.8">反 涂</text>
<text x="221.9" y="35.8">反 涂</text>
<text x="248.3" y="35.8">反 涂</text>
<text x="63" y="41.8">一 区 热风 机</text>
<text x="88.2" y="41.8">二区 热 风 机</text>
<text x="113.9" y="41.8">三 区热 风机</text>
<text x="139.6" y="41.8">四 区 热风机</text>
<text x="165.3" y="41.8">五 区热 风 机</text>
<text x="191.1" y="41.8">六 区热 风 机</text>
<text x="216.1" y="41.8">七区 热 风 机</text>
<text x="242.6" y="41.8">八 区 热 风机</text>
<text x="56.2" y="51.6">1C</text>
<text x="56.6" y="56.2">1B</text>
<text x="56.8" y="61">1A</text>
<text x="64.1" y="98.5">A35</text>
<text x="89.9" y="98.5">A36</text>
<text x="115.6" y="98.5">A37</text>
<text x="141.3" y="98.5">A38</text>
<text x="167" y="98.5">A45</text>
<text x="192.8" y="98.5">A46</text>
<text x="218.6" y="98.5">A47</text>
<text x="244.3" y="98.5">A48</text>
<text x="62.1" y="157.6">1区 热风</text>
<text x="87.7" y="157.6">2区热 风</text>
<text x="113.5" y="157.6">3区 热 风</text>
<text x="139.3" y="157.6">4区 热 风</text>
<text x="165" y="157.6">5区 热 风</text>
<text x="190.7" y="157.6">6区 热风</text>
<text x="216.4" y="157.6">7区热 风</text>
<text x="242.2" y="157.6">8区 热 风</text>
<text x="60.1" y="163.5">电 机 7</text>
<text x="71.6" y="163.5">5KW</text>
<text x="85.8" y="163.5">电 机7</text>
<text x="97.4" y="163.5">5KW</text>
<text x="111.6" y="163.5">电机 7</text>
<text x="123.1" y="163.5">5KW</text>
<text x="137.4" y="163.5">电机 7</text>
<text x="148.8" y="163.5">5KW</text>
<text x="163.1" y="163.5">电 机 7</text>
<text x="174.6" y="163.5">5KW</text>
<text x="188.8" y="163.5">电 机 7</text>
<text x="200.3" y="163.5">5KW</text>
<text x="214.5" y="163.5">电 机7</text>
<text x="226" y="163.5">5KW</text>
<text x="240.3" y="163.5">电机 7</text>
<text x="251.8" y="163.5">5KW</text>
<text x="248.2" y="193.1">设备名称</text>
<text x="248.2" y="197.6">图纸类型</text>
<text x="259.8" y="193.1">2+2复 合 涂 布 机</text>
<text x="261.4" y="197.6">主 回 路 原 理 6</text>
<text x="248.4" y="202.1">序 号</text>
<text x="259.7" y="202.1">第 3 张</text>
<text x="269.7" y="202.1">日 期</text>
<text x="279.4" y="202.1">25</text>
<text x="284.6" y="202.1">8</text>
<text x="287.9" y="202.1">20</text>
</g>
<g font-size="3.4">
<text x="67" y="145.4">M61</text>
<text x="92.7" y="145.4">M62</text>
<text x="118.5" y="145.4">M63</text>
<text x="144.3" y="145.4">M64</text>
<text x="170" y="145.4">M65</text>
<text x="195.7" y="145.4">M66</text>
<text x="221.4" y="145.4">M67</text>
<text x="247.2" y="145.4">M68</text>
</g>
<g font-size="3.3">
<text x="76" y="65.9">QF30</text>
<text x="178.9" y="65.9">QF40</text>
<text x="74.7" y="70.1">(C100)</text>
<text x="177.6" y="70.1">(C100)</text>
<text x="62.9" y="92.6">L1</text>
<text x="67.3" y="92.5">L2</text>
<text x="72.2" y="92.6">L3</text>
<text x="88.6" y="92.6">L1</text>
<text x="93.1" y="92.5">L2</text>
<text x="97.9" y="92.6">L3</text>
<text x="114.4" y="92.6">L1</text>
<text x="118.9" y="92.5">L2</text>
<text x="123.7" y="92.6">L3</text>
<text x="140.2" y="92.6">L1</text>
<text x="144.6" y="92.5">L2</text>
<text x="149.5" y="92.6">L3</text>
<text x="165.9" y="92.6">L1</text>
<text x="170.3" y="92.5">L2</text>
<text x="175.2" y="92.6">L3</text>
<text x="191.6" y="92.6">L1</text>
<text x="196" y="92.5">L2</text>
<text x="200.9" y="92.6">L3</text>
<text x="217.3" y="92.6">L1</text>
<text x="221.8" y="92.5">L2</text>
<text x="226.6" y="92.6">L3</text>
<text x="243.1" y="92.6">L1</text>
<text x="247.6" y="92.5">L2</text>
<text x="252.4" y="92.6">L3</text>
<text x="64.1" y="118.5">U</text>
<text x="68.4" y="118.7">V</text>
<text x="72.2" y="118.4">W</text>
<text x="89.8" y="118.5">U</text>
<text x="94.1" y="118.7">V</text>
<text x="97.9" y="118.4">W</text>
<text x="115.6" y="118.5">U</text>
<text x="119.8" y="118.7">V</text>
<text x="123.6" y="118.4">W</text>
<text x="141.3" y="118.5">U</text>
<text x="145.6" y="118.7">V</text>
<text x="149.4" y="118.4">W</text>
<text x="167" y="118.5">U</text>
<text x="171.4" y="118.7">V</text>
<text x="175.2" y="118.4">W</text>
<text x="192.8" y="118.5">U</text>
<text x="197.1" y="118.7">V</text>
<text x="200.9" y="118.4">W</text>
<text x="218.5" y="118.5">U</text>
<text x="222.8" y="118.7">V</text>
<text x="226.6" y="118.4">W</text>
<text x="244.3" y="118.5">U</text>
<text x="248.5" y="118.7">V</text>
<text x="252.3" y="118.4">W</text>
</g>
<g font-size="2.9">
<text x="77.4" y="109.7">C0M</text>
<text x="103.2" y="109.7">C0M</text>
<text x="128.9" y="109.7">C0M</text>
<text x="154.6" y="109.7">C0M</text>
<text x="180.3" y="109.7">C0M</text>
<text x="206.1" y="109.7">C0M</text>
<text x="231.8" y="109.7">C0M</text>
<text x="257.5" y="109.7">C0M</text>
</g>
<g font-size="2.7">
<text x="60.9" y="83.4" transform="rotate(90 60.9 83.4)">1A30</text>
<text x="65.5" y="83.6" transform="rotate(90 65.5 83.6)">1B30</text>
<text x="70.3" y="83.5" transform="rotate(90 70.3 83.5)">1C30</text>
<text x="163.9" y="83.4" transform="rotate(90 163.9 83.4)">1A40</text>
<text x="168.5" y="83.6" transform="rotate(90 168.5 83.6)">1B40</text>
<text x="173.3" y="83.5" transform="rotate(90 173.3 83.5)">1C40</text>
<text x="60.9" y="125.3" transform="rotate(90 60.9 125.3)">U61</text>
<text x="65.7" y="125.4" transform="rotate(90 65.7 125.4)">V61</text>
<text x="70.5" y="125.6" transform="rotate(90 70.5 125.6)">W61</text>
<text x="86.7" y="125.3" transform="rotate(90 86.7 125.3)">U62</text>
<text x="91.5" y="125.4" transform="rotate(90 91.5 125.4)">V62</text>
<text x="96.3" y="125.6" transform="rotate(90 96.3 125.6)">W62</text>
<text x="112.5" y="125.3" transform="rotate(90 112.5 125.3)">U63</text>
<text x="117.2" y="125.4" transform="rotate(90 117.2 125.4)">V63</text>
<text x="122" y="125.6" transform="rotate(90 122 125.6)">W63</text>
<text x="138.2" y="125.3" transform="rotate(90 138.2 125.3)">U64</text>
<text x="142.9" y="125.4" transform="rotate(90 142.9 125.4)">V64</text>
<text x="147.8" y="125.6" transform="rotate(90 147.8 125.6)">W64</text>
<text x="163.9" y="125.3" transform="rotate(90 163.9 125.3)">U65</text>
<text x="168.7" y="125.4" transform="rotate(90 168.7 125.4)">V65</text>
<text x="173.5" y="125.6" transform="rotate(90 173.5 125.6)">W66</text>
<text x="189.6" y="125.3" transform="rotate(90 189.6 125.3)">U66</text>
<text x="194.4" y="125.4" transform="rotate(90 194.4 125.4)">V66</text>
<text x="199.2" y="125.6" transform="rotate(90 199.2 125.6)">W66</text>
<text x="215.4" y="125.3" transform="rotate(90 215.4 125.3)">U67</text>
<text x="220.2" y="125.4" transform="rotate(90 220.2 125.4)">V67</text>
<text x="224.9" y="125.6" transform="rotate(90 224.9 125.6)">W67</text>
<text x="241.2" y="125.3" transform="rotate(90 241.2 125.3)">U68</text>
<text x="245.9" y="125.4" transform="rotate(90 245.9 125.4)">V68</text>
<text x="250.7" y="125.6" transform="rotate(90 250.7 125.6)">W68</text>
</g>
<g font-size="2.5">
<text x="77.3" y="113.1">D21</text>
<text x="103" y="113.1">D22</text>
<text x="128.8" y="113.1">D23</text>
<text x="154.5" y="113.1">D24</text>
<text x="180.2" y="113.1">D25</text>
<text x="206" y="113.1">D26</text>
<text x="231.8" y="113.1">D27</text>
<text x="257.5" y="113.1">D28</text>
</g>
<g font-size="2.3">
<text x="72.4" y="96.6">+10V</text>
<text x="72.8" y="99.8">AI1</text>
<text x="98.1" y="96.6">+10V</text>
<text x="98.5" y="99.8">AI1</text>
<text x="123.9" y="96.6">+10V</text>
<text x="124.3" y="99.8">AI1</text>
<text x="149.6" y="96.6">+10V</text>
<text x="150.1" y="99.8">AI1</text>
<text x="175.3" y="96.6">+10V</text>
<text x="175.8" y="99.8">AI1</text>
<text x="201.1" y="96.6">+10V</text>
<text x="201.5" y="99.8">AI1</text>
<text x="226.8" y="96.6">+10V</text>
<text x="227.2" y="99.8">AI1</text>
<text x="252.6" y="96.6">+10V</text>
<text x="253" y="99.8">AI1</text>
<text x="72.8" y="103.3">GND</text>
<text x="98.6" y="103.3">GND</text>
<text x="124.3" y="103.3">GND</text>
<text x="150.1" y="103.3">GND</text>
<text x="175.8" y="103.3">GND</text>
<text x="201.5" y="103.3">GND</text>
<text x="227.3" y="103.3">GND</text>
<text x="253" y="103.3">GND</text>
</g>
<g font-size="2.1">
<text x="72.7" y="107.3">DI2</text>
<text x="98.4" y="107.3">DI2</text>
<text x="124.2" y="107.3">DI2</text>
<text x="149.9" y="107.3">DI2</text>
<text x="175.6" y="107.3">DI2</text>
<text x="201.4" y="107.3">DI2</text>
<text x="227.1" y="107.3">DI2</text>
<text x="252.8" y="107.3">DI2</text>
<text x="72.8" y="111.2">COM</text>
<text x="98.5" y="111.2">COM</text>
<text x="124.3" y="111.2">COM</text>
<text x="150.1" y="111.2">COM</text>
<text x="175.8" y="111.2">COM</text>
<text x="201.5" y="111.2">COM</text>
<text x="227.2" y="111.2">COM</text>
<text x="253" y="111.2">COM</text>
<text x="73" y="114.2">DI1</text>
<text x="98.8" y="114.2">DI1</text>
<text x="124.5" y="114.2">DI1</text>
<text x="150.2" y="114.2">DI1</text>
<text x="176" y="114.2">DI1</text>
<text x="201.7" y="114.2">DI1</text>
<text x="227.4" y="114.2">DI1</text>
<text x="253.2" y="114.2">DI1</text>
<text x="78.4" y="124.5">SA61</text>
<text x="104.2" y="124.5">SA62</text>
<text x="130" y="124.5">SA63</text>
<text x="155.7" y="124.5">SA64</text>
<text x="181.4" y="124.5">SA65</text>
<text x="207.2" y="124.5">SA66</text>
<text x="232.9" y="124.5">SA67</text>
<text x="258.6" y="124.5">SA68</text>
<text x="74.2" y="127">KA63</text>
<text x="100" y="127">KA63</text>
<text x="125.8" y="127">KA63</text>
<text x="151.5" y="127">KA63</text>
<text x="177.2" y="127">KA64</text>
<text x="202.9" y="127">KA64</text>
<text x="228.7" y="127">KA64</text>
<text x="254.5" y="127">KA64</text>
</g>
</svg>
